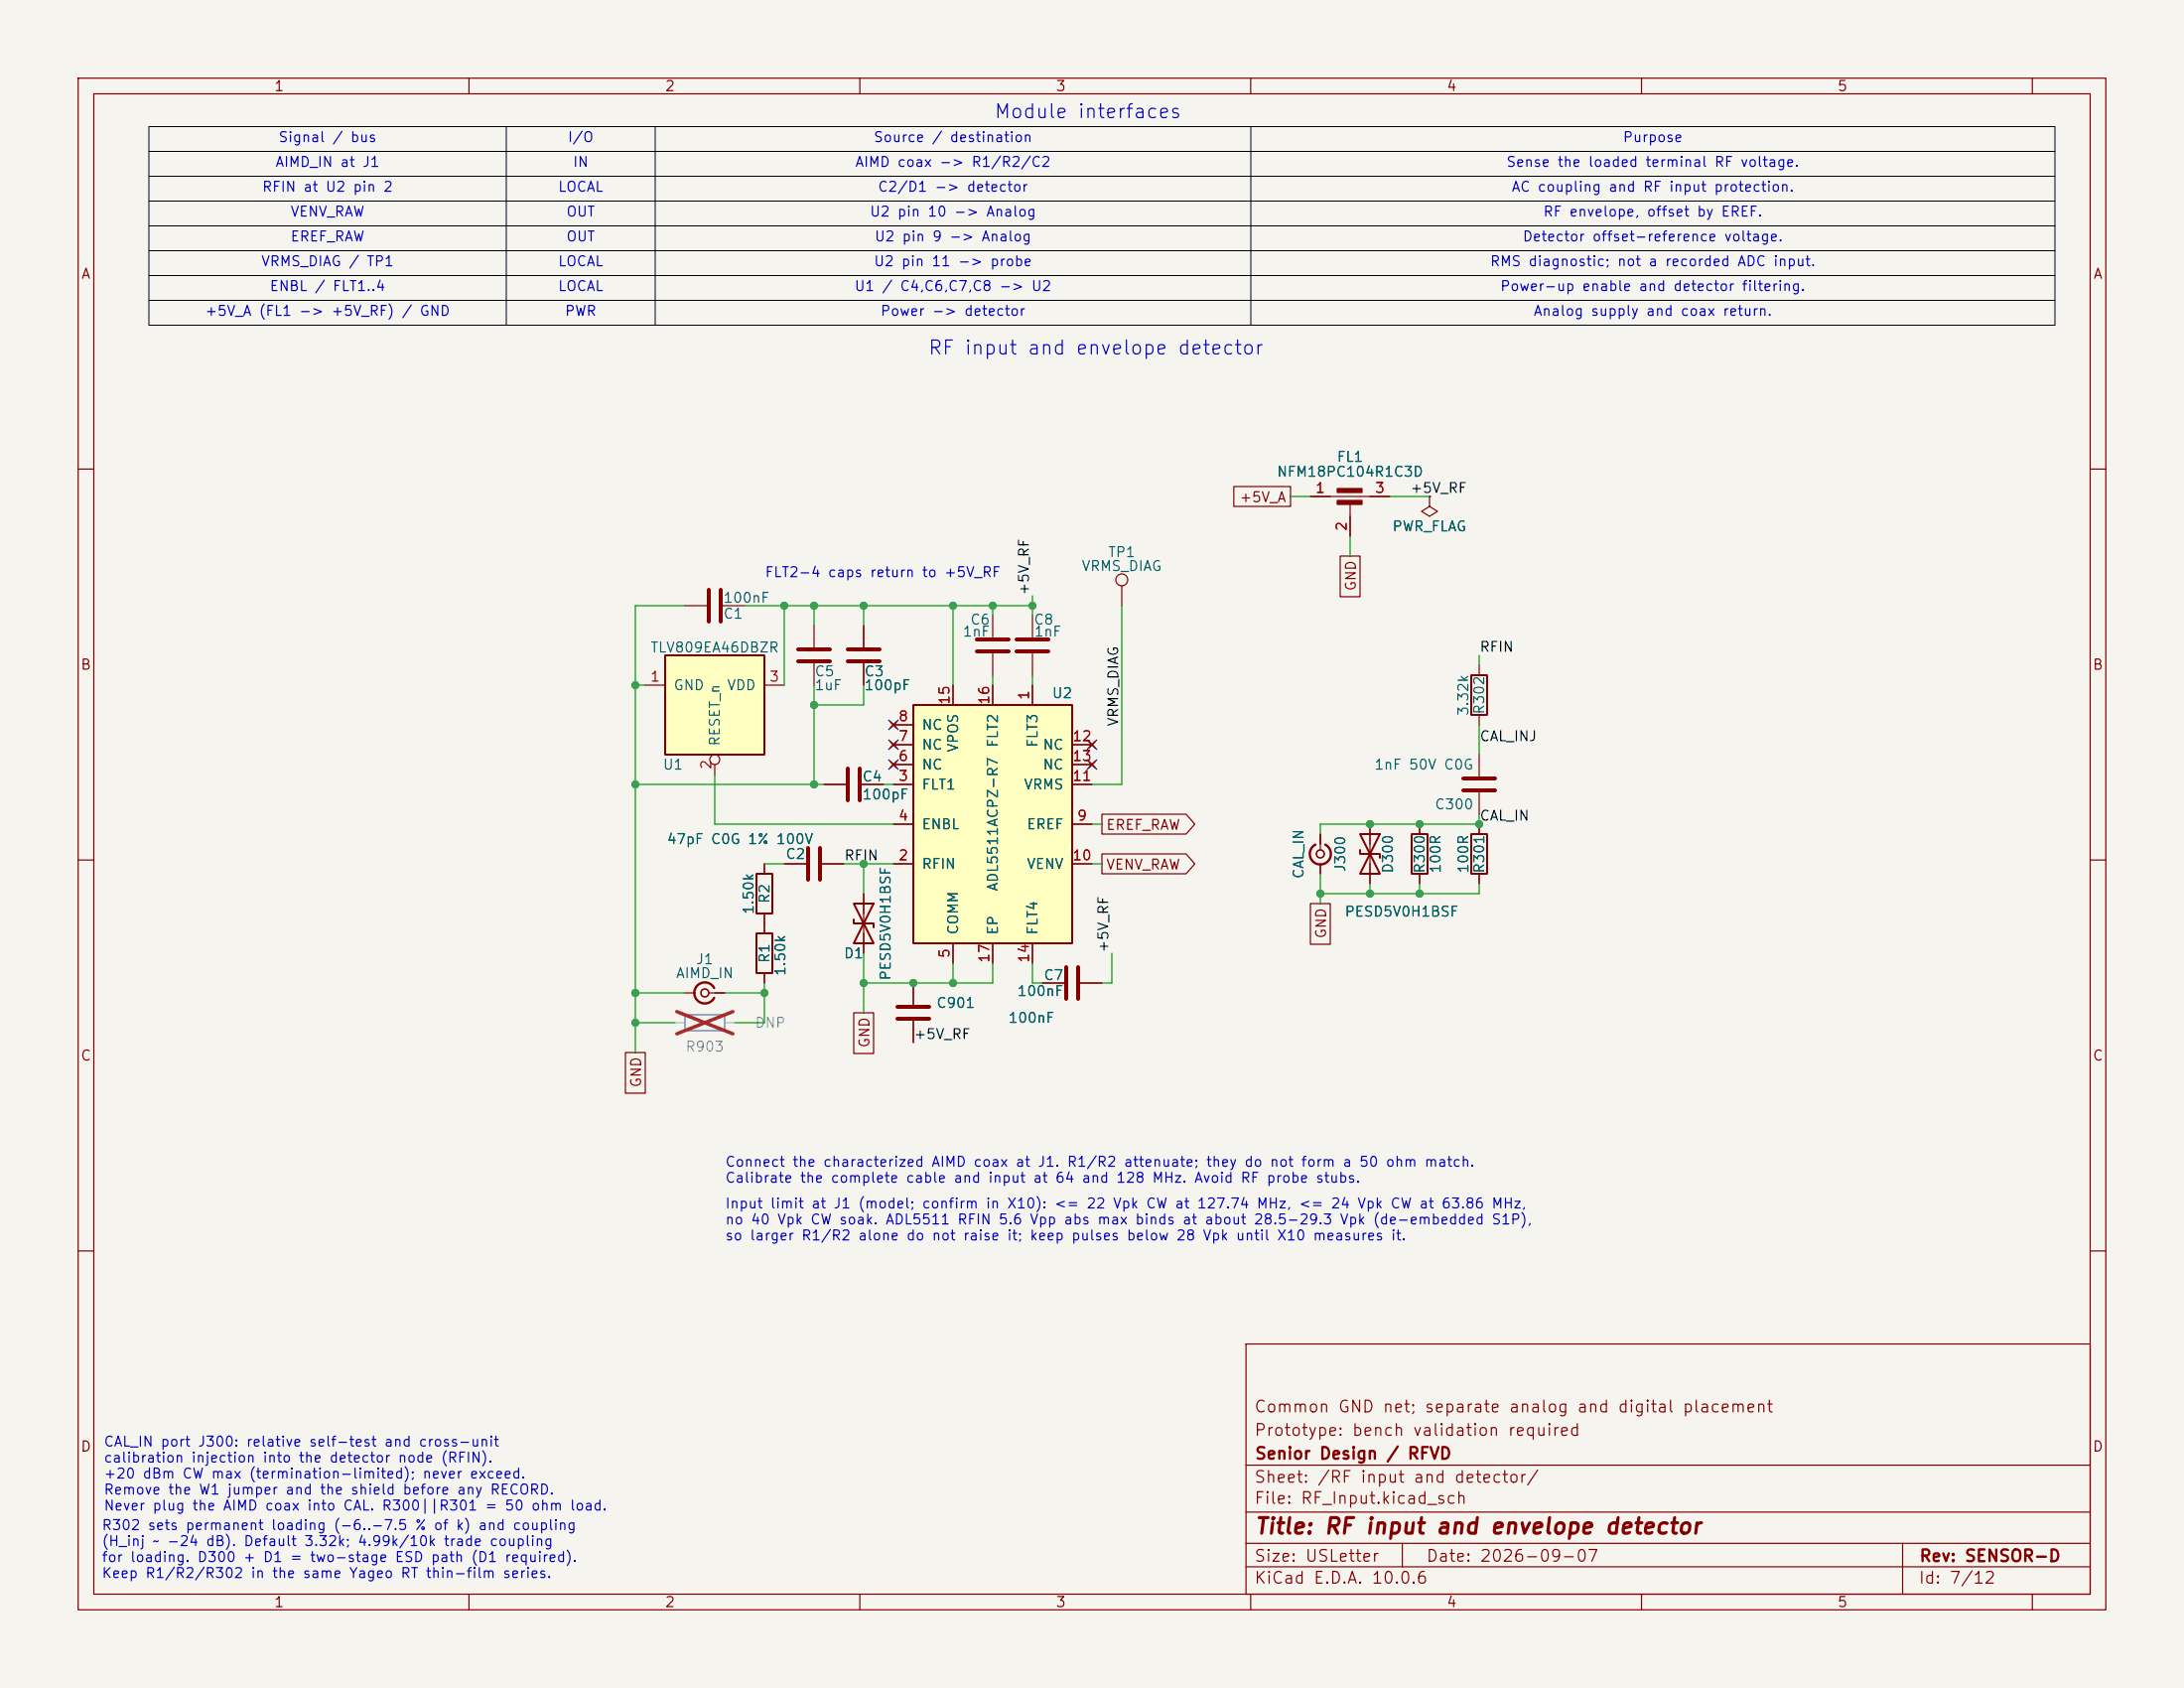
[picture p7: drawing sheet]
<svg xmlns="http://www.w3.org/2000/svg" width="279mm" height="216mm" viewBox="0 0 279 216" stroke-linecap="round" stroke-linejoin="round" font-family="sans-serif">
<path d="M0 0h279.4v215.9h-279.4z" fill="#f5f4ef" stroke="#f5f4ef" stroke-width=".13"/>
<g fill="none" stroke="#840000" stroke-width=".15">
<path d="M10 10h259.4v195.9h-259.4zM12 12h255.4v191.9h-255.4zM60 10v2M110 10v2M160 10v2M210 10v2M260 10v2M10 60h2M87.6 77.5h2.8M92.5 77.5h2.7M267.4 60h2M10 110h2"/>
<path d="M267.4 110h2M10 160h2M159.4 171.9h108v32h-108zM267.4 160h2M159.4 197.4h108M159.4 193.4h108M159.4 187.4h108M179.4 197.4v3M243.4 197.4v6.5M60 203.9v2M110 203.9v2M159.4 200.4h108"/>
<path d="M160 203.9v2M210 203.9v2M260 203.9v2"/>
</g>
<path d="M90.7 75.4v4.1M92.2 75.4v4.1" fill="none" stroke="#840000" stroke-width=".51"/>
<path d="M85.1 83.8h12.7v12.7h-12.7z" fill="#ffffc2"/>
<path d="M85.1 83.8h12.7v12.7h-12.7zM96.8 119.4h2v5.1h-2zM96.8 111.8h2v5h-2z" fill="none" stroke="#840000" stroke-width=".25"/>
<g fill="none" stroke="#840000" stroke-width=".15">
<path d="M127 78.7v2.8M167.6 63.5h10.2M172.7 64.3v4.3M82.5 87.6h2.6M91.4 97.8v1.3M97.8 87.6h2.5M127 83.6v2.8M97.8 110.5v1.3M97.8 116.8v2.6M168.9 106.7v2M168.9 110.5v1.3M87.6 127h1.3"/>
<path d="M90.7 127h2M97.8 124.5v1.2"/>
<circle cx="91.4" cy="97.2" r=".63"/>
</g>
<g fill="none" stroke="#840000" stroke-width=".2">
<circle cx="168.9" cy="109.2" r=".51"/>
<circle cx="90.2" cy="127" r=".51"/>
</g>
<path d="M168.3 108a1.35 1.35 0 0 0-.4 2.1 1.35 1.35 0 0 0 2.1 0 1.35 1.35 0 0 0-.5-2.1M91.4 126.4a1.35 1.35 0 0 0-2.1-.4 1.35 1.35 0 0 0 0 2 1.35 1.35 0 0 0 2.1-.4" fill="none" stroke="#840000" stroke-width=".3"/>
<path d="M125 83.3h4M125 81.8h4" fill="none" stroke="#840000" stroke-width=".51"/>
<g fill="#840000" stroke="#840000" stroke-width=".15">
<path d="M171.1 64h3.1v.5h-3.1z"/>
<path d="M171.1 62.5h3.1v.5h-3.1z"/>
</g>
<path d="M116.8 90.2h20.4v30.5h-20.4z" fill="#ffffc2"/>
<path d="M116.8 90.2h20.4v30.5h-20.4zM188.2 86.4h2v5h-2zM109.2 115.6l2.6 5.1h-2.6l2.6-5.1zM109.2 117.6v.5h2.6v.5M174 106.7l2.5 5.1h-2.5l2.5-5.1zM174 108.7v.5h2.5v.5M180.6 106.7h2v5.1h-2zM188.2 106.7h2v5.1h-2z" fill="none" stroke="#840000" stroke-width=".25"/>
<g fill="none" stroke="#840000" stroke-width=".15">
<path d="M132.1 78.7v2.8M143.5 74.9v2.6M157.8 62.2h7.3v2.6h-7.3zM167.6 63.5h2.6M171.4 71.1h2.6v5.2h-2.6zM172.7 66v2.6M175.3 63.5h2.5M182.9 63.5v1.3l1 .6-1 .6-1-.6 1-.6M182.9 63.5h.1M104.1 80v2.8M104.1 84.8v2.8M110.5 80v2.8"/>
<path d="M110.5 84.8v2.8M113.9 97.4l.8 .8M113.9 94.9l.8 .7M113.9 92.3l.8 .8M114.3 97.8h2.5M114.3 95.3h2.5M114.3 92.7h2.5M114.7 97.4l-.8 .8M114.7 94.9l-.8 .7M114.7 92.3l-.8 .8M121.9 87.6v2.6M127 87.6v2.6"/>
<path d="M132.1 83.6v2.8M132.1 87.6v2.6M137.2 97.8h2.5M137.2 95.3h2.5M139.3 94.9l.8 .7M139.3 97.4l.8 .8M140.1 94.9l-.8 .7M140.1 97.4l-.8 .8M189.2 85.1v1.3M189.2 91.4v1.3M189.2 96.5v2.8M97.8 110.5v1.3"/>
<path d="M97.8 116.8v2.6M100.3 110.5h2.8M105.2 110.5h2.7M105.4 100.3h2.8M110.2 100.3h2.8M110.5 114.3v7.6M114.3 110.5h2.5M114.3 100.3h2.5M114.3 105.4h2.5M137.2 110.5h2.5M137.2 100.3h2.5M137.2 105.4h2.5"/>
<path d="M141 109.2h10.7l1.1 1.3-1.1 1.3h-10.7zM141 104.1h10.7l1.1 1.3-1.1 1.3h-10.7zM167.6 115.6h2.6v5.2h-2.6zM168.9 106.7v1.3M168.9 110.5v1.3M175.3 105.4v7.6M181.6 105.4v1.3M181.6 111.8v1.2M189.2 101.3v2.8M189.2 105.4v1.3M189.2 111.8v1.2M80 134.6h2.6v5.2h-2.6z"/>
<path d="M97.8 124.5v1.2M109.2 129.5h2.6v5.2h-2.6zM116.8 125.7v2.8M116.8 130.6v2.8M121.9 120.7v2.5M127 120.7v2.5M132.1 120.7v2.5M133.3 125.7h2.8M138.2 125.7h2.8"/>
<circle cx="143.5" cy="74.2" r=".76"/>
</g>
<g fill="none" stroke="#840000" stroke-width=".51">
<path d="M102.1 83.1h4.1M102.1 84.6h4.1M108.5 83.1h4M108.5 84.6h4M108.5 98.3v4.1M110 98.3v4.1M130 83.3h4.1M130 81.8h4.1M187.2 99.6h4.1M103.4 108.5v4M104.9 108.5v4M187.2 101.1h4.1"/>
<path d="M114.8 130.3h4.1M114.8 128.8h4.1M136.4 123.7v4.1M137.9 123.7v4.1"/>
</g>
<path d="M87.6 129.8h5.1v2h-5.1z" fill="none" stroke="#9c9b98" stroke-width=".25"/>
<path d="M86.4 130.8h1.2M92.7 130.8h1.3" fill="none" stroke="#9c9b98" stroke-width=".15"/>
<path d="M86.6 129.4l7.2 2.8M93.8 129.4l-7.2 2.8" fill="none" stroke="#e12e31" stroke-width=".46"/>
<path d="M19 16.2h243.9v25.4h-243.9zM19 19.4h243.9M64.8 16.2v25.4M83.8 16.2v25.4M160 16.2v25.4M19 28.9h243.9M19 32.1h243.9M19 38.4h243.9M19 35.2h243.9M19 22.5h243.9M19 25.7h243.9" fill="none" stroke="#000" stroke-width=".13"/>
<g fill="none" stroke="#009600" stroke-width=".15">
<path d="M87.6 77.5h-6.3v57.1M95.2 77.5h36.9M100.3 77.5v10.1M104.1 77.5v2.5M110.5 77.5v2.5M121.9 77.5v10.1M127 77.5v1.2M132.1 76.2v2.5M143.5 77.5v22.8h-3.8M165.1 63.5h2.5M172.7 68.6v2.5M177.8 63.5h5.1"/>
<path d="M81.3 87.6h1.2M91.4 99.1v6.3h22.9M104.1 87.6v12.7M110.5 87.6v2.6h-6.4M127 86.4v1.2M132.1 86.4v1.2M189.2 83.8v1.3M189.2 92.7v3.8M81.3 100.3h24.1M97.8 110.5h2.5M107.9 110.5h6.4M110.5 110.5v3.8"/>
<path d="M113 100.3h1.3M139.7 105.4h1.3M139.7 110.5h1.3M168.9 111.8v3.8M175.3 113v1.3M181.6 113v1.3M189.2 104.1v1.3h-20.3v1.3M189.2 113v1.3h-20.3M81.3 130.8h5.1M81.3 127h6.3M92.7 127h5.1M97.8 125.7v5.1h-3.8"/>
<path d="M110.5 121.9v7.6M121.9 123.2v2.5M127 123.2v2.5h-16.5M132.1 123.2v2.5h1.2M142.2 121.9v3.8h-1.2"/>
</g>
<path d="M113.7 92.1l1.2 1.2M113.7 97.2l1.2 1.2M113.7 94.6l1.2 1.3M114.9 92.1l-1.2 1.2M114.9 97.2l-1.2 1.2M114.9 94.6l-1.2 1.3M139.1 94.6l1.2 1.3M139.1 97.2l1.2 1.2M140.3 94.6l-1.2 1.3M140.3 97.2l-1.2 1.2" fill="none" stroke="#000084" stroke-width=".15"/>
<g fill="#009600" stroke="#009600" stroke-width=".13">
<circle cx="81.3" cy="87.6" r=".46"/>
<circle cx="100.3" cy="77.5" r=".46"/>
<circle cx="110.5" cy="110.5" r=".46"/>
<circle cx="121.9" cy="77.5" r=".46"/>
<circle cx="132.1" cy="77.5" r=".46"/>
<circle cx="104.1" cy="77.5" r=".46"/>
<circle cx="81.3" cy="100.3" r=".46"/>
<circle cx="81.3" cy="127" r=".46"/>
<circle cx="81.3" cy="130.8" r=".46"/>
<circle cx="181.6" cy="105.4" r=".46"/>
<circle cx="181.6" cy="114.3" r=".46"/>
<circle cx="97.8" cy="127" r=".46"/>
<circle cx="110.5" cy="125.7" r=".46"/>
<circle cx="168.9" cy="114.3" r=".46"/>
<circle cx="116.8" cy="125.7" r=".46"/>
<circle cx="121.9" cy="125.7" r=".46"/>
<circle cx="175.3" cy="114.3" r=".46"/>
<circle cx="175.3" cy="105.4" r=".46"/>
<circle cx="189.2" cy="105.4" r=".46"/>
<circle cx="104.1" cy="100.3" r=".46"/>
<circle cx="127" cy="77.5" r=".46"/>
<circle cx="110.5" cy="77.5" r=".46"/>
<circle cx="104.1" cy="90.2" r=".46"/>
</g>
<text font-size="2" fill="#840000" x="160.4" y="196.7">Title: RF input and envelope detector</text>
<g font-size="1.8" fill="#0000c2">
<text x="127.1" y="15.6">Module interfaces</text>
<text x="118.6" y="45.8">RF input and envelope detector</text>
</g>
<g font-size="1.5" fill="#840000">
<text x="160.4" y="184">Prototype: bench validation required</text>
<text x="160.4" y="181">Common GND net; separate analog and digital placement</text>
<text x="160.4" y="190">Sheet: /RF input and detector/</text>
<text x="160.4" y="187">Senior Design / RFVD</text>
<text x="160.4" y="192.7">File: RF_Input.kicad_sch</text>
<text x="160.4" y="202.9">KiCad E.D.A. 10.0.6</text>
<text x="160.4" y="200.1">Size: USLetter</text>
<text x="182.4" y="200.1">Date: 2026-09-07</text>
<text x="245.4" y="202.9">Id: 7/12</text>
<text x="245.4" y="200.1">Rev: SENSOR-D</text>
</g>
<g font-size="1.3" fill="#840000">
<text x="35" y="12">1</text>
<text x="85" y="12">2</text>
<text x="135" y="12">3</text>
<text x="185" y="12">4</text>
<text x="235" y="12">5</text>
<text x="10.3" y="36">A</text>
<text x="267.7" y="36">A</text>
<text x="158.5" y="64.6">+5V_A</text>
<text x="173.8" y="75.7" transform="rotate(-90 173.8 75.7)">GND</text>
<text x="10.2" y="86">B</text>
<text x="267.6" y="86">B</text>
<text x="141.4" y="106.5">EREF_RAW</text>
<text x="141.4" y="111.5">VENV_RAW</text>
<text x="170" y="120.1" transform="rotate(-90 170 120.1)">GND</text>
<text x="10.2" y="136">C</text>
<text x="111.5" y="134.1" transform="rotate(-90 111.5 134.1)">GND</text>
<text x="267.6" y="136">C</text>
<text x="82.3" y="139.2" transform="rotate(-90 82.3 139.2)">GND</text>
<text x="10.2" y="186">D</text>
<text x="267.6" y="186">D</text>
<text x="35" y="205.9">1</text>
<text x="85" y="205.9">2</text>
<text x="135" y="205.9">3</text>
<text x="185" y="205.9">4</text>
<text x="235" y="205.9">5</text>
</g>
<g font-size="1.3" fill="#0000c2">
<text x="35.1" y="21.7">AIMD_IN at J1</text>
<text x="35.5" y="18.5">Signal / bus</text>
<text x="72.5" y="18.5">I/O</text>
<text x="73.2" y="21.7">IN</text>
<text x="109.3" y="21.7">AIMD coax -&gt; R1/R2/C2</text>
<text x="111.7" y="18.5">Source / destination</text>
<text x="192.6" y="21.7">Sense the loaded terminal RF voltage.</text>
<text x="207.5" y="18.5">Purpose</text>
<text x="33.4" y="24.8">RFIN at U2 pin 2</text>
<text x="37.1" y="28">VENV_RAW</text>
<text x="71.3" y="24.8">LOCAL</text>
<text x="72.4" y="28">OUT</text>
<text x="111.2" y="28">U2 pin 10 -&gt; Analog</text>
<text x="112.2" y="24.8">C2/D1 -&gt; detector</text>
<text x="193.3" y="24.8">AC coupling and RF input protection.</text>
<text x="197.3" y="28">RF envelope, offset by EREF.</text>
<text x="33.3" y="34.4">VRMS_DIAG / TP1</text>
<text x="37.1" y="31.2">EREF_RAW</text>
<text x="71.3" y="34.4">LOCAL</text>
<text x="72.4" y="31.2">OUT</text>
<text x="111.7" y="34.4">U2 pin 11 -&gt; probe</text>
<text x="111.8" y="31.2">U2 pin 9 -&gt; Analog</text>
<text x="190.5" y="34.4">RMS diagnostic; not a recorded ADC input.</text>
<text x="194.7" y="31.2">Detector offset-reference voltage.</text>
<text x="26.1" y="40.7">+5V_A (FL1 -&gt; +5V_RF) / GND</text>
<text x="34.4" y="37.5">ENBL / FLT1..4</text>
<text x="71.3" y="37.5">LOCAL</text>
<text x="72.2" y="40.7">PWR</text>
<text x="109.2" y="37.5">U1 / C4,C6,C7,C8 -&gt; U2</text>
<text x="112.5" y="40.7">Power -&gt; detector</text>
<text x="191.8" y="37.5">Power-up enable and detector filtering.</text>
<text x="196.1" y="40.7">Analog supply and coax return.</text>
<text x="97.8" y="74.1">FLT2-4 caps return to +5V_RF</text>
<text x="92.7" y="149.6">Connect the characterized AIMD coax at J1. R1/R2 attenuate; they do not form a 50 ohm match.</text>
<text x="92.7" y="154.9">Input limit at J1 (model; confirm in X10): &lt;= 22 Vpk CW at 127.74 MHz, &lt;= 24 Vpk CW at 63.86 MHz,</text>
<text x="92.7" y="151.6">Calibrate the complete cable and input at 64 and 128 MHz. Avoid RF probe stubs.</text>
<text x="92.7" y="156.9">no 40 Vpk CW soak. ADL5511 RFIN 5.6 Vpp abs max binds at about 28.5-29.3 Vpk (de-embedded S1P),</text>
<text x="92.7" y="159">so larger R1/R2 alone do not raise it; keep pulses below 28 Vpk until X10 measures it.</text>
<text x="13.2" y="185.3">CAL_IN port J300: relative self-test and cross-unit</text>
<text x="13.2" y="187.4">calibration injection into the detector node (RFIN).</text>
<text x="13.2" y="189.4">+20 dBm CW max (termination-limited); never exceed.</text>
<text x="13.2" y="191.5">Remove the W1 jumper and the shield before any RECORD.</text>
<text x="12.9" y="196">R302 sets permanent loading (-6..-7.5 % of k) and coupling</text>
<text x="13.2" y="193.5">Never plug the AIMD coax into CAL. R300||R301 = 50 ohm load.</text>
<text x="12.9" y="198.1">(H_inj ~ -24 dB). Default 3.32k; 4.99k/10k trade coupling</text>
<text x="12.9" y="200.1">for loading. D300 + D1 = two-stage ESD path (D1 required).</text>
<text x="12.9" y="202.2">Keep R1/R2/R302 in the same Yageo RT thin-film series.</text>
</g>
<g font-size="1.3" fill="#006464">
<text x="170.9" y="59.4">FL1</text>
<text x="163.2" y="61.3">NFM18PC104R1C3D</text>
<text x="141.7" y="71.6">TP1</text>
<text x="178" y="68.3">PWR_FLAG</text>
<text x="92.4" y="77.4">100nF</text>
<text x="138.3" y="73.4">VRMS_DIAG</text>
<text x="83.1" y="83.8">TLV809EA46DBZR</text>
<text x="92.4" y="79.4">C1</text>
<text x="123.1" y="81.7">1nF</text>
<text x="124" y="80.2">C6</text>
<text x="132.2" y="80.2">C8</text>
<text x="132.2" y="81.7">1nF</text>
<text x="86.1" y="88.6">GND</text>
<text x="92.9" y="88.6">VDD</text>
<text x="104.1" y="86.8">C5</text>
<text x="104.1" y="88.6">1uF</text>
<text x="110.5" y="86.8">C3</text>
<text x="110.5" y="88.6">100pF</text>
<text x="134.5" y="89.6">U2</text>
<text x="92.4" y="95.5" transform="rotate(-90 92.4 95.5)">RESET_n</text>
<text x="117.8" y="93.7">NC</text>
<text x="128" y="95.7" transform="rotate(-90 128 95.7)">FLT2</text>
<text x="133" y="95.7" transform="rotate(-90 133 95.7)">FLT3</text>
<text x="188.2" y="91.7" transform="rotate(-90 188.2 91.7)">3.32k</text>
<text x="190.2" y="91.5" transform="rotate(-90 190.2 91.5)">R302</text>
<text x="84.7" y="98.8">U1</text>
<text x="110.2" y="100.3">C4</text>
<text x="117.8" y="101.3">FLT1</text>
<text x="117.8" y="98.8">NC</text>
<text x="117.8" y="96.2">NC</text>
<text x="122.9" y="96.3" transform="rotate(-90 122.9 96.3)">VPOS</text>
<text x="130.9" y="101.3">VRMS</text>
<text x="133.3" y="96.2">NC</text>
<text x="133.3" y="98.8">NC</text>
<text x="175.7" y="98.8">1nF 50V C0G</text>
<text x="110.2" y="102.6">100pF</text>
<text x="117.8" y="106.4">ENBL</text>
<text x="131.3" y="106.4">EREF</text>
<text x="183.5" y="103.8">C300</text>
<text x="85.2" y="108.3">47pF C0G 1% 100V</text>
<text x="100.4" y="110.2">C2</text>
<text x="117.8" y="111.5">RFIN</text>
<text x="131.3" y="111.5">VENV</text>
<text x="167.1" y="112.5" transform="rotate(-90 167.1 112.5)">CAL_IN</text>
<text x="172.4" y="111.6" transform="rotate(-90 172.4 111.6)">J300</text>
<text x="178.5" y="111.8" transform="rotate(-90 178.5 111.8)">D300</text>
<text x="182.6" y="111.8" transform="rotate(-90 182.6 111.8)">R300</text>
<text x="184.6" y="111.8" transform="rotate(-90 184.6 111.8)">100R</text>
<text x="188.2" y="111.8" transform="rotate(-90 188.2 111.8)">100R</text>
<text x="190.2" y="111.8" transform="rotate(-90 190.2 111.8)">R301</text>
<text x="96.7" y="117.1" transform="rotate(-90 96.7 117.1)">1.50k</text>
<text x="98.8" y="115.7" transform="rotate(-90 98.8 115.7)">R2</text>
<text x="122.9" y="119.7" transform="rotate(-90 122.9 119.7)">COMM</text>
<text x="128" y="119.7" transform="rotate(-90 128 119.7)">EP</text>
<text x="128" y="114.1" transform="rotate(-90 128 114.1)">ADL5511ACPZ-R7</text>
<text x="133" y="119.7" transform="rotate(-90 133 119.7)">FLT4</text>
<text x="171.9" y="117.5">PESD5V0H1BSF</text>
<text x="86.4" y="125.4">AIMD_IN</text>
<text x="89" y="123.6">J1</text>
<text x="98.8" y="123.3" transform="rotate(-90 98.8 123.3)">R1</text>
<text x="100.8" y="124.9" transform="rotate(-90 100.8 124.9)">1.50k</text>
<text x="107.9" y="122.9">D1</text>
<text x="114.2" y="125.5" transform="rotate(-90 114.2 125.5)">PESD5V0H1BSF</text>
<text x="133.4" y="125.7">C7</text>
<text x="119.7" y="129.2">C901</text>
<text x="128.9" y="131.1">100nF</text>
<text x="130" y="127.7">100nF</text>
</g>
<g font-size="1.3" fill="#a90000">
<text x="168.2" y="63.4">1</text>
<text x="175.8" y="63.4">3</text>
<text x="172.6" y="68" transform="rotate(-90 172.6 68)">2</text>
<text x="83.1" y="87.5">1</text>
<text x="98.3" y="87.5">3</text>
<text x="131.9" y="89.6" transform="rotate(-90 131.9 89.6)">1</text>
<text x="114.8" y="95.1">7</text>
<text x="114.8" y="92.6">8</text>
<text x="121.8" y="90.2" transform="rotate(-90 121.8 90.2)">15</text>
<text x="126.9" y="90.2" transform="rotate(-90 126.9 90.2)">16</text>
<text x="137.1" y="95.1">12</text>
<text x="91.3" y="98.5" transform="rotate(-90 91.3 98.5)">2</text>
<text x="114.8" y="100.2">3</text>
<text x="114.8" y="97.7">6</text>
<text x="137.1" y="100.2">11</text>
<text x="137.1" y="97.7">13</text>
<text x="114.8" y="105.3">4</text>
<text x="137.7" y="105.3">9</text>
<text x="114.8" y="110.4">2</text>
<text x="137.1" y="110.4">10</text>
<text x="121.8" y="122.7" transform="rotate(-90 121.8 122.7)">5</text>
<text x="126.9" y="123.3" transform="rotate(-90 126.9 123.3)">17</text>
<text x="131.9" y="123.3" transform="rotate(-90 131.9 123.3)">14</text>
</g>
<g font-size="1.3" fill="#0f0f0f">
<text x="180.3" y="63.4">+5V_RF</text>
<text x="132" y="76.2" transform="rotate(-90 132 76.2)">+5V_RF</text>
<text x="189.2" y="83.7">RFIN</text>
<text x="143.4" y="93" transform="rotate(-90 143.4 93)">VRMS_DIAG</text>
<text x="189.2" y="95.1">CAL_INJ</text>
<text x="189.2" y="105.3">CAL_IN</text>
<text x="107.9" y="110.4">RFIN</text>
<text x="142.1" y="121.9" transform="rotate(-90 142.1 121.9)">+5V_RF</text>
<text x="116.8" y="133.2">+5V_RF</text>
</g>
<g font-size="1.3" fill="#939391">
<text x="96.5" y="131.8">DNP</text>
<text x="87.6" y="134.8">R903</text>
</g>
</svg>
